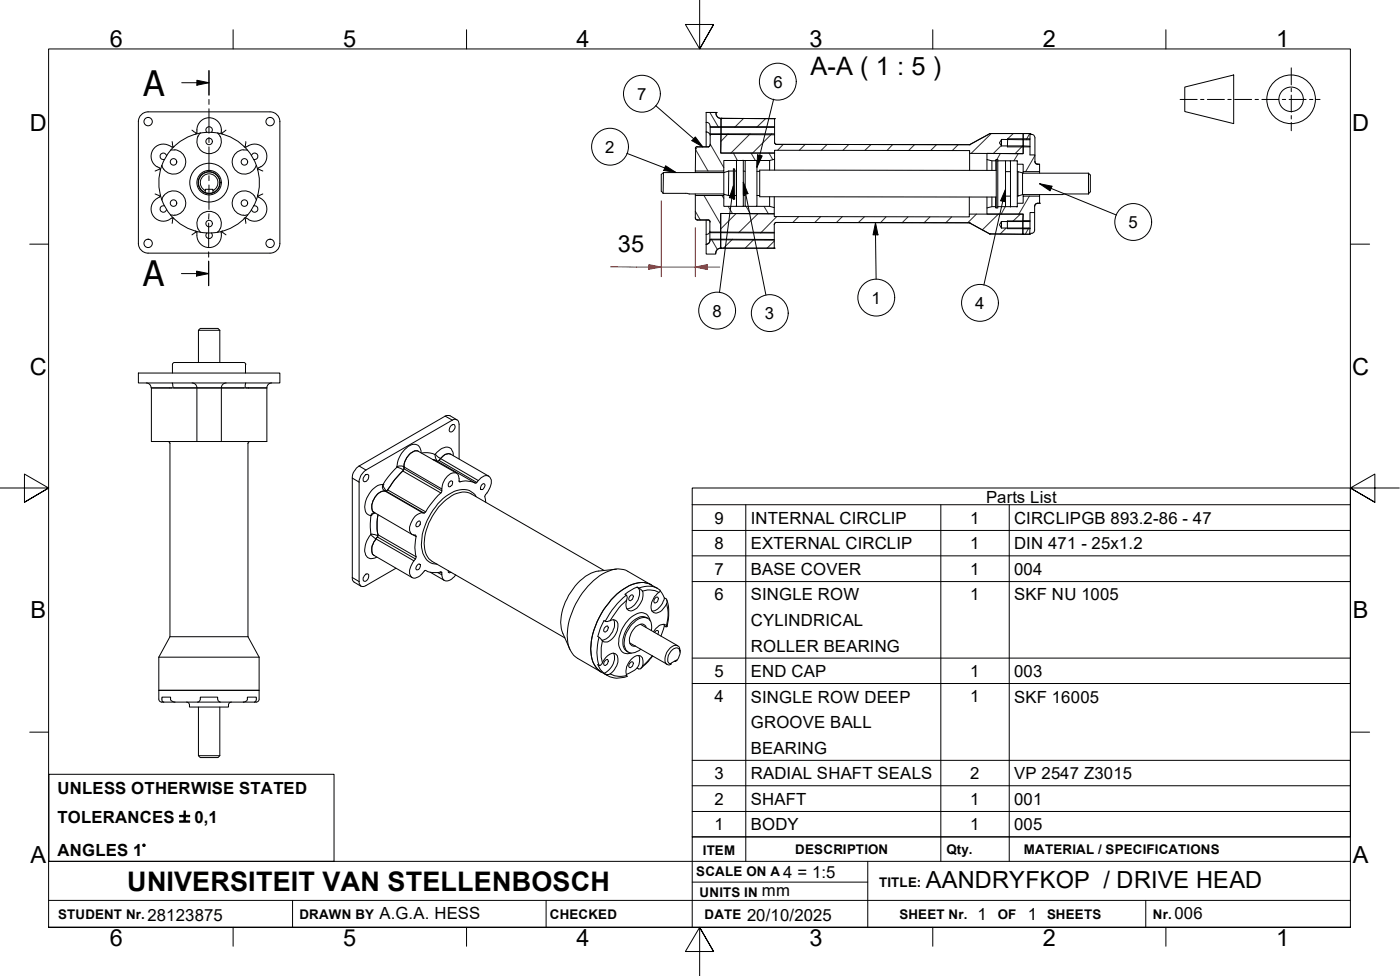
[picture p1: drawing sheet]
<svg xmlns="http://www.w3.org/2000/svg" width="287mm" height="200mm" viewBox="0 0 287 200" stroke-linecap="round" stroke-linejoin="round" font-family="sans-serif">
<!-- layer: Hatch -->
<g fill="none" stroke="#1e1e47" stroke-width=".21">
<path d="M142.7 30.7l2.5 4.4M145.6 23.1l1.8 3M145.7 29.5l2.8 4.9M148 24.3l-.1 .1M149.4 27.4l-1.5 1.6M150.4 31.4l.9 1.5M152.5 24.3l-1.8 1.8M153.9 27.4l-4 4M154.1 31.4l.8 1.5M157 24.3l-1.8 1.8M157.7 31.4l.8 1.3M158.3 27.4l-3.9 4"/>
<path d="M160.7 29.6l-1.2 1.2M165.2 29.6l-1.2 1.2M169.7 29.6l-1.2 1.2M174.1 29.6l-1.2 1.2M178.6 29.7l-1.2 1.1M183.1 29.7l-1.2 1.2M187.6 29.7l-1.2 1.2M192.1 29.7l-1.2 1.2M196.5 29.7l-1.2 1.2M203.3 27.4l-4.1 4M205.2 31.5l-.7 1.2M205.4 29.8l-1.7 1.7"/>
<path d="M207.8 27.4l-1.2 1.2M208.9 31.5l-.9 1.5M209.7 29.9l-1.5 1.6M211.2 27.4l-.7 1.2M212.3 31.9l-1.9 3.3M142.6 43.3l1 1.8M144.4 40.1l3.4 5.9M145.9 49l1.2 2.1M148.1 40.1l.4 .5M149.4 42.3l.8 1.5M150.2 49l-1.8 1.9M151 43.8l-3.2 3.1"/>
<path d="M153 42.3l.9 1.5M154.7 49l-1.9 1.9M155.4 43.8l-3.9 3.9M156.7 42.3l.9 1.5M158.8 49.4l-1.4 1.5M159.3 44.4l-3.3 3.4M163.8 44.4l-1.2 1.2M168.3 44.4l-1.2 1.2M172.8 44.4l-1.2 1.2M177.3 44.4l-1.2 1.2M181.7 44.4l-1.1 1.3M186.2 44.4l-1.2 1.3"/>
<path d="M190.8 44.4l-1.3 1.3M195.2 44.4l-1.2 1.3M200.3 43.9l-1.8 1.8M204.8 43.9l-3.3 3.2M206.2 42.4l-.8 1.5M206.4 46.7l-1.2 1.2M209.3 43.9l-1.6 1.5M209.8 47.8l-.1 .2M211 46.7l-.7 1.3M211.1 40.2l-2.1 3.7"/>
</g>
<!-- layer: Visible Edges(ISO) -->
<g fill="none" stroke="#000" stroke-width=".21">
<path d="M28.4 24.9v25a2 2 0 0 0 2 2M30.4 22.9h25a2 2 0 0 1 2 2M30.4 22.9a2 2 0 0 0-2 2M31.8 39.8l1.1 .4M32.3 34.2l.4 .2M32.7 34.4l.2 .5M32.9 39.9l-.2 .5M32.9 34.6l-1.1 .5M33.2 33.9l.4 .8M34.2 31.9a.67 .67 0 0 0-.9-.5 .67 .67 0 0 0-.4 .8 .67 .67 0 0 0 .8 .5M34.8 29.9a2.51 2.51 0 0 0-3.5 .9 2.51 2.51 0 0 0 .9 3.4M34.8 29.8l.6 .4 .3-.2"/>
<path d="M35 30.8a10.3 10.3 0 0 1 17.6 3.1 10.3 10.3 0 0 1-11.5 13.7M35 30.8a10.3 10.3 0 0 0 6.1 16.8M35.3 29l.1 1.2M35.8 30.7a2.51 2.51 0 0 1 2 3.7 2.51 2.51 0 0 1-4.2 .2M35.9 30.7l-.9 .1M39.4 26.7l.9 .7M40.4 27.1l-.3 .4M40.4 27.1a2.55 2.55 0 0 1 2.5-3 2.55 2.55 0 0 1 2.5 3M40.6 28a2.51 2.51 0 0 0 2.3 3.5 2.51 2.51 0 0 0 2.3-3.5M41.1 27.2l-.5 .8M42.1 38.8h1.6v.6l-.6 .2-1-.1zM42.5 27.1a.67 .67 0 0 1-.1-.9 .67 .67 0 0 1 1 0 .67 .67 0 0 1-.1 .9"/>
<path d="M43.7 39.5a2.19 2.19 0 0 0 .9-3.4 2.19 2.19 0 0 0-3.5 0 2.19 2.19 0 0 0 1 3.4M43.7 39a1.81 1.81 0 0 0 .6-2.7 1.81 1.81 0 0 0-2.8 0 1.81 1.81 0 0 0 .6 2.8M44.6 27.2l.5 .8M45.3 27.1l.3 .4M46.4 26.7l-.9 .7M49.9 30.7a2.51 2.51 0 0 0-1.9 3.7 2.51 2.51 0 0 0 4.2 .2M49.9 30.7l.8 .1M50 30l.5 .1M50.4 29l-.1 1.2M50.5 30.1a2.53 2.53 0 0 1 3.7 .5 2.53 2.53 0 0 1-.7 3.6M51.6 31.9a.67 .67 0 0 1 .8-.5 .67 .67 0 0 1 .5 .8 .67 .67 0 0 1-.9 .5M52.6 33.9l-.4 .8"/>
<path d="M52.8 39.9l.1 .4a2.6 2.6 0 0 1 1.8 2.6 2.6 2.6 0 0 1-2.1 2.4l-1.1-.1-.5-.2M52.9 34.6l1 .5M53.5 34.2l-.6 .3-.1 .4M53.9 39.8l-1 .4M57.4 24.9v25a2 2 0 0 1-2 2h-25M136 39.6l12.5 .2M136.1 35.4l-.5 .4v3.4l.4 .4M136.1 35.4l-.1 4.2M142.6 35.1v.3M142.6 39.8v.3M142.7 30.5h.1M143 30l-.3 .2-.1 .2"/>
<path d="M144.8 23.1h.1M144.8 23.1h2.1M144.8 25.1v5M144.9 27.1h-.1a.91 .91 0 0 1 .9 .6M145.3 30.1l.2-.1 .2-.3v-2.3h2.2l-.1 4h11.1v1.2l-1 .3h-9.4v2.2h-5.9l.1-4.6M145.3 30.1h-2.4l-.2 .1v.3M145.7 29.7l-.2 .3-.2 .1M145.7 26.1v1.3M146.9 23.3a.98 .98 0 0 0 1 1M146.9 23.3v-.2h-2.1v2M146.9 23.1h.1M147.9 24.3h11v1.8h-11z"/>
<path d="M147.9 24.3h.1M147.9 24.3v1.8h-2.2v-.3a.74 .74 0 0 0-.9-.7M147.9 24.3h11M147.9 26.1v1.3M148.5 35.1v.3h-12.4M148.5 39.8v.3M149.5 35.1l-1 .3v4.4l.9 .3M149.5 35.1l-.1 5M149.5 35.1h.9M150.7 35.1h.4M151.1 33v9.2M151.1 32.8l-.1 .1"/>
<path d="M152.4 32.8l.1 .1M152.5 33l-.1 9.3M152.5 35.1h.3M152.8 33v9.2M153 32.9l-.1 .1M155.2 32.9l.1 .1M155.3 35.1h.5M155.3 33v9.2M157.9 32.9v2M158.9 24.3h.1M158.9 26.1v1.3M158.9 32.6v2.3"/>
<path d="M158.9 29.2l.2 .3 .2 .1M159.3 29.6l-.4-.3v-1.9h-11l-.1 4h11.1v-.6l40 .1v.5l11 .1v-1.6h-4.5M159.3 29.6l39.6 .1M198.9 29.7h.1M198.9 31.4v3.5M202.4 32.7v2.2M203.1 27.4l-4.2 2.3M203.1 27.4h.1M203.1 27.4h6.8M203.5 33v1.9M204.3 33v1.9M204.3 34.9h-48.5v5.4l48.5 .1"/>
<path d="M204.3 32.7v9.9M204.7 33h4v9.3M204.7 33v.1M205.4 28.6l-.4 .6 .4 .7M205.4 28.6v1.3M206.2 35.2h1.1M206.2 33.1v9.2M206.7 28.4l-.1 1.7M207.3 33v9.3M207.3 33l-.1 .1M208.6 33l.1 .1M208.7 33.7h1.2v1.5h3.3v-1.5h-.3"/>
<path d="M208.7 35.2h.1M208.8 35.2l.9 .2v4.5l-.9 .3zM209.7 35.5h13.6M209.9 27.4v1.2h-4.5M209.9 27.4h.1M209.9 27.4h1.4v1.2h-1.4zM209.9 27.4h1.4M209.9 28.6v1.3M209.9 35.2v.3M209.9 39.9v.3M211.3 27.4h.1M211.3 27.6a.74 .74 0 0 1 1 .7v3.5"/>
<path d="M211.3 28.6v1.4M212.3 33.1a.6 .6 0 0 0 .6 .6M212.3 33.1v-1.3h-1v-1.8l-1.4-.1v1.6l-7.5-.1v1.3l1.1 .3h.8v-.3h.4v9.9h-.5v-.2h-.7l-1.1 .2v1.3h7.5l-.1 1.5h1.5v-1.8h.9v-1.3a.65 .65 0 0 1 .7-.6M212.3 33.1a.48 .48 0 0 0 .6 .6M212.9 33.7h.3M213.2 35.2v.3M213.2 39.9v.3M223.3 35.5l.3 .4v3.4l-.3 .5M223.3 39.8l-13.6 .1M223.3 35.5v4.3M32.7 40.4a2.54 2.54 0 0 0-1.5 3.4 2.54 2.54 0 0 0 3.6 1.2M33.6 40.2a2.51 2.51 0 0 1 4.2 .2 2.51 2.51 0 0 1-2 3.7"/>
<path d="M33.6 40.1l-.4 .9M33.7 42.2a.67 .67 0 0 0-.8 .4 .67 .67 0 0 0 .4 .9 .67 .67 0 0 0 .9-.6M35 44l.9 .1M35.4 44.7l-.1 1.1M35.7 44.8l-.3-.2-.6 .4M40.1 47.3l.3 .4M40.3 47.4l-.9 .7M40.4 48.2a2.51 2.51 0 0 0 2.5 2.5 2.51 2.51 0 0 0 2.5-2.5M40.4 47.7v.5M40.6 46.9l.5 .7M40.6 46.8a2.51 2.51 0 0 1 2.3-3.5 2.51 2.51 0 0 1 2.3 3.5M42.5 47.7a.67 .67 0 0 0-.1 1 .67 .67 0 0 0 1 0 .67 .67 0 0 0-.1-1"/>
<path d="M45.1 46.9l-.5 .7M45.4 47.7v.5M45.5 47.4l.9 .7M45.6 47.3l-.3 .4M50.3 44.7l.1 1.1M50.5 44.7l-.5 .1M50.5 44.7l.5 .3M50.7 44l-.8 .1M52 42.2a.67 .67 0 0 1 .9 .4 .67 .67 0 0 1-.5 .9 .67 .67 0 0 1-.8-.6M52.2 40.2a2.51 2.51 0 0 0-4.2 .2 2.51 2.51 0 0 0 1.9 3.7M52.2 40.1l.4 .9M142.6 40.1h5.9v2.2h9.4l.9 .2v1.3h-11v3.9h-2.2v-2.4l-.2-.2h-2.3l-.4-.3z"/>
<path d="M142.6 44.7l.2 .3 .2 .1M144.8 50.1v2h2a1.07 1.07 0 0 1 1-1.2M144.8 48.1v2M144.8 45.1v3M145.3 45.1l.3 .2 .1 .2M145.6 49.3v-.3h2.2v1.9M145.6 49.3l-.1 .4-.7 .4M145.6 49.3a.67 .67 0 0 1-.8 .7M145.6 47.4a.76 .76 0 0 1-.8 .7M145.6 47.7v1.3M147.8 50.9a.98 .98 0 0 0-1 .9M147.8 49l11 .1v1.8h-11z"/>
<path d="M147.8 50.9h.1M147.8 50.9h11M147.8 47.7v1.3M149.4 40.1h1.3v.7h-.3v-6.2h.3v5.5h.4M151 42.2l.1 .1M152.5 40.1h.3M152.8 42.2l.1 .1M155.2 42.2l-.1 .1M155.3 40.1h.5M157.9 40.3v2M158.8 50.9h.1M158.8 40.3v2.2"/>
<path d="M158.8 47.8v1.3M159.2 45.6l-.3 .2-.1 .2M198.8 45.7l-39.7-.1-.3 .4M198.8 45.7l4.2 2.2M198.8 45.7h.1M198.8 40.4v3.5M202.4 40.4v2.2M203 47.9h.1M203 47.9l6.8 .1M203.5 40.4v2M204.2 40.4v2M204.7 42.3v.1"/>
<path d="M205.4 46.7h4.4v1.3l-6.8-.1M205.4 45.4a.77 .77 0 0 0 0 1.3M205.4 45.4h4.4l.1-1.5h-11.1v.5h-40v-.6h-11v3.9l11 .1v-1.8M205.4 45.4v1.3M206.2 42.3v.1M206.2 40.2h1.1M206.6 45.3v1.6M207.2 42.3l.1 .1M208.7 42.3l-.1 .1M208.7 41.7h1.2v-1.5h3.3v1.5h-.3M208.7 42.3l-4 .1M208.7 40.2h.1"/>
<path d="M209.8 48h.1M209.8 46.7h1.5l-.1 1.3h-1.4zM209.8 45.4v1.3M209.8 48h1.4M211.2 48h.1M211.3 45.4v1.3M212.2 43.6v3.5a.66 .66 0 0 1-.6 .7h-.4M212.8 41.7a.6 .6 0 0 0-.6 .6M212.9 41.7h.3M213.2 41.7h.1M28.4 76.5h29v2h-29zM30 78.5a.98 .98 0 0 1 1 1"/>
<path d="M31.1 79.5h4.1M31.1 79.5v11h23.6v-11M31.1 79.5h23.6M35.3 78.5l.2 1M35.4 74.7v1.8M35.8 74.3h14.2l.2 .1 .2 .3M35.8 74.3l-.4 .2v.2M39.4 78.5a.98 .98 0 0 1 1 1v11M40.7 67.7l.4-.4h3.6l.4 .4M40.7 67.7h4.4M40.7 67.7v6.6M45.1 67.7v6.6"/>
<path d="M46.4 78.5a.98 .98 0 0 0-1 1v11M50.4 74.7v1.8M50.4 78.5l-.1 1M55.7 78.5a.98 .98 0 0 0-1 1M34.4 90.5l.4 .2 .1 .2M34.9 90.9v39.6M50.9 90.9v39.6M51.3 90.5l-.4 .2v.2M74.9 97.4a.48 .48 0 0 1 .7-.1 .48 .48 0 0 1 0 .7l-.3 .4a.46 .46 0 0 1-.6 .3 .46 .46 0 0 1-.2-.7zM78.5 99.3l.2 .5 .6 .8M81.4 95.8l1.4 .5M88.8 94.2l.9 .4"/>
<path d="M89.2 93.2l.2 .8 .3 .6M89.7 94.6l.2-.1a2.84 2.84 0 0 1 2.4-1.5l8 4.6M92.1 98.8l.5-.2a.7 .7 0 0 1 .1 .7 .7 .7 0 0 1-.7 .4l-.1-.5zM92.4 87.4l.2-.2a.48 .48 0 0 1 .7-.1 .48 .48 0 0 1 0 .7l-.5 .6-.5 .1-.2-.4zM93.7 97l-7.8-4.5a2.03 2.03 0 0 0-2.5 1.3l-.5 1.1-.2 1.5a21.6 21.6 0 0 0-3.4 4.2 2.91 2.91 0 0 0-2.9 2.5l-.1 1a.84 .84 0 0 0 .5 .9l7.7 4.5M93.7 86l-1.6-.8-.8 .1-17.6 10.2a3 3 0 0 0-1.4 2.5v20.4a.93 .93 0 0 0 .3 .9l1.4 .8M94.2 94v-7.1a.88 .88 0 0 0-.5-.8 .88 .88 0 0 0-.9 0l-17.7 10.2a3 3 0 0 0-1.4 2.5v20.4a.84 .84 0 0 0 .3 .9 .84 .84 0 0 0 1.1-.1l6.1-3.5M98.8 99.4l.5-.3a.7 .7 0 0 1 0 .8 .7 .7 0 0 1-.7 .4v-.4zM75.1 117.7l.1-.1a.7 .7 0 0 1 .5 .6 .7 .7 0 0 1-.4 .7 .47 .47 0 0 1-.7 .2 .47 .47 0 0 1-.1-.7zM76.1 109.5l1.4 .3M77 105.2l-.9 .5M77.5 105.5a11.5 11.5 0 0 0 0 4.4 3.9 3.9 0 0 0-1.1 3.6l8.1 4.9"/>
<path d="M85.7 106.9l.3-.2a.63 .63 0 0 1 .1 .9 .63 .63 0 0 1-.8 .2l.1-.5zM85.8 115.6h.2a.71 .71 0 0 1 .1 .8 .71 .71 0 0 1-.7 .4l-.1-.5zM88.3 117.3l2.8 1.6M88.6 115.1l27.3 15.6M91.9 117v.3l.3 .1 .3-.1M96.6 101.2l27.3 15.7M99.6 102.9l-.2-1.2a5.4 5.4 0 0 0 1.4-3.3 1.16 1.16 0 0 0-.9-1 1.16 1.16 0 0 0-1.2 .5l-1 1.1a7.1 7.1 0 0 0-3.5-.3 1.36 1.36 0 0 0-.9-1.8 3.1 3.1 0 0 0-2.6 2.9l-.1 .9a23.2 23.2 0 0 0-3.3 4.2l-.2 .2a2.74 2.74 0 0 0-2.8 2.2 1.56 1.56 0 0 0 .6 2.4h.4a15.9 15.9 0 0 0 0 4.5v.2a3.9 3.9 0 0 0-1.2 3.5l.2 .2a1.32 1.32 0 0 0 2.1-.3l.8-.9a5.7 5.7 0 0 0 3.4 .4 1.48 1.48 0 0 0 .8 1.8l.6-.1 .6-.3 .9-.9M126.4 116.6l-3.6 .4a8.2 8.2 0 0 0-5.7 4.3 10.1 10.1 0 0 0-1.8 8l1.6 3.8M133.6 119.9a5.4 5.4 0 0 0-5.8 .9 15.9 15.9 0 0 0-6.6 12.9 4.8 4.8 0 0 0 2.1 4M133.6 119.9l-4.8-2.8a4.5 4.5 0 0 0-4.5 .2 15.7 15.7 0 0 0-7.9 13.6 4.8 4.8 0 0 0 2.1 4l4.8 2.8M133.6 119.9l1.3 .7 .5 .5a4 4 0 0 0-1.7 4.1l.2 .1a1.47 1.47 0 0 0 2.1-.5 1.67 1.67 0 0 0 .7-1.9l-.4-.3M32.6 134.7v6.8h20.5v-6.8"/>
<path d="M32.6 134.7h20.5M34.9 130.5h16M34.9 130.5l-2.3 4.2M50.9 130.5l2.2 4.2M122.6 136.2a.56 .56 0 0 0 .6 .1 .56 .56 0 0 0 .4-.5 2.74 2.74 0 0 1 2.4-1.9 1.79 1.79 0 0 1 .5 2.6 2.62 2.62 0 0 1-1.8 1.7h-.2a2.58 2.58 0 0 1-1.9-2zM123.9 127.2a1.39 1.39 0 0 0 1.6-.1 1.06 1.06 0 0 1 1 .3 1.06 1.06 0 0 1 .2 1.1 3.4 3.4 0 0 1-2.4 3.1l-.5-.1-1.2-1.1 .5-1.6zM124 135.6l.6-.5a.77 .77 0 0 1-.6 1.2l-.2-.2zM124 128.7l.6-.4a.77 .77 0 0 1-.6 1.2l-.2-.2zM125.9 127a3.3 3.3 0 0 1-2.5 4.2M125.9 133.9a3.4 3.4 0 0 1-2 4.1M128.2 121.8l1.8-1.2 .7-.3 .5 .3a1.31 1.31 0 0 1 .6 1.9 3.5 3.5 0 0 1-2.4 2.7 1.23 1.23 0 0 1-.9-1.8 1.34 1.34 0 0 0 0-1.4zM128.6 133.5l.2 .2"/>
<path d="M129.1 122.3l.3-.3 .3-.1a.74 .74 0 0 1-.6 1.2l-.1-.2zM129.1 136l.3-.3 .3-.1a.74 .74 0 0 1-.6 1.2l-.1-.2zM129.2 131.8l7.6 4.3M130.7 136.9l.3 .2a1.03 1.03 0 0 0 .9-1.3 1.11 1.11 0 0 0-.5-1.4 1.11 1.11 0 0 0-1.4 .3 3.3 3.3 0 0 0-1.3 3.9 4.5 4.5 0 0 1-4.1-.2l-1.3-.7M130.7 136.9l-.5 .5-1.7 .8M130.7 120.3a2.13 2.13 0 0 1 .2 2.6 3.1 3.1 0 0 1-2.3 1.9M131 134.4a2.6 2.6 0 0 1-.3 2.5M131.4 128l7.6 4.3M132.5 128.6a1.04 1.04 0 0 0-.8-.7 1.04 1.04 0 0 0-1 .4 3.6 3.6 0 0 0-1.5 3.7l.4 .3 .8 .1M132.6 126.6l.2 .1M133.6 129.2a1.98 1.98 0 0 0-1-2.6 3 3 0 0 0-2.9 1.3 5.3 5.3 0 0 0-1.6 4.7 1.55 1.55 0 0 0 2.5 .9l.8-.5M133.9 134.4l-.9 1.1-1.6 1.5"/>
<path d="M134.2 122.7l.4-.3h.3a.79 .79 0 0 1-.7 1.2l-.1-.3zM134.2 129.6l.5-.4 .3 .1-.1 .7M135.4 121.1l.9 1.5M136.1 128l.2 .3M136.3 128.3l.5 .2a.61 .61 0 0 0-.4-.6 .61 .61 0 0 0-.6 .1l-.7 .3-1.1 1.2M136.3 128.3l-.7 2.1M136.3 122.6a3.2 3.2 0 0 1-2.6 2.6M136.8 122.9a10.7 10.7 0 0 1 0 5.5M138.8 135.4v-.1l-1.1 .6v.2M139.5 133.7v-.4a1.01 1.01 0 0 0-.6-1 1.01 1.01 0 0 0-1.2 .3 3.1 3.1 0 0 0-1.2 3.2 .7 .7 0 0 0 1.2 .3 .94 .94 0 0 1-.7-1.5 2.27 2.27 0 0 1 1.9-1.8 1.4 1.4 0 0 1 .3 2l-.2 .3a.56 .56 0 0 1-.7 .4M33.1 143.9h19.4a.6 .6 0 0 0 .6-.6v-1.8h-20.5v1.8a.6 .6 0 0 0 .6 .6M33.6 143.9a.48 .48 0 0 1-.4-.6v-.4h1.8a.81 .81 0 0 0 .9 1"/>
<path d="M38.3 143.9a.6 .6 0 0 1 .6 .6M38.9 144.5v.4h8v-.4M40.6 143.9l.4-.3 .1-.7h3.5l.1 .6 .4 .4M40.7 154.9l.4 .4h3.6l.4-.4M40.7 154.9h4.4M40.7 144.9v10M45.1 144.9v10M47.5 143.9a.6 .6 0 0 0-.6 .6M49.9 143.9a.8 .8 0 0 0 .8-1h1.9l-.1 .7-.3 .3"/>
<circle cx="30.4" cy="24.9" r=".86"/>
<circle cx="35.6" cy="33.2" r=".67"/>
<circle cx="42.9" cy="37.4" r="4"/>
<circle cx="42.9" cy="37.4" r="2.25"/>
<circle cx="42.9" cy="37.4" r="2.51"/>
<circle cx="42.9" cy="29" r=".67"/>
<circle cx="50.1" cy="33.2" r=".67"/>
<circle cx="55.4" cy="24.9" r=".86"/>
<circle cx="30.4" cy="49.9" r=".86"/>
<circle cx="35.6" cy="41.6" r=".67"/>
<circle cx="42.9" cy="45.8" r=".67"/>
<circle cx="50.1" cy="41.6" r=".67"/>
<circle cx="55.4" cy="49.9" r=".86"/>
</g>
<!-- layer: Threads(ISO) -->
<path d="M145.7 27.6h13.2M145.7 26h13.2M206.6 30.1h4.7M206.7 28.4h4.6M145.6 47.6h13.2M145.6 49.1l13.2 .1M206.6 46.9h3.2M206.6 45.3h4.7M211.3 46.9h-1.5h1.5" fill="none" stroke="#000" stroke-width=".21"/>
<!-- layer: Visible Tangent Edges(ISO) -->
<g fill="none" stroke="#000" stroke-width=".21">
<path d="M72.3 98l1.4 .8M73.7 95.5l1.4 .8M78.5 99.3h.1M81.4 95.7l.5-.2 .7 .1 8 4.6M81.4 95.7l-1.8 2-1.1 1.6M82.6 96.5l7.8 4.5M82.9 96.1l7.7 4.5M86.4 92.8a1.45 1.45 0 0 0-.7-1.6 1.45 1.45 0 0 0-1.6 .1 5.4 5.4 0 0 0-2.7 4.4M86.5 92.8h1.2l1.6 .3M89.3 93.1l.6 .6 8.2 4.8M89.3 93.1a2.65 2.65 0 0 1 3-1.3l.6 .8 .1 .8M89.7 94.6l7.8 4.4"/>
<path d="M90 94.4l7.8 4.5M91.3 85.3l1.5 .8M94.2 98.6l.2 .1M72.3 118.4l1.4 .8M76.1 105.7h.1M76.1 105.7l-.2 1.6 .2 2.2M76.8 105.1l-.5 .2-.2 .4M77.3 114.2a1.54 1.54 0 0 1-1.8 .1 1.54 1.54 0 0 1-.7-1.7l.4-1.8 .9-1.3 1 .9 7.8 4.5M77.4 110l7.8 4.6M77.5 109.6l7.8 4.5M79.2 100.6l7.8 4.6M79.5 100.4l7.8 4.5"/>
<path d="M84.8 109.6l.5 .4M86.7 105.1l-7.8-4.5-.4-.5v-.8a3.6 3.6 0 0 0-3 2.3 3.6 3.6 0 0 0-.3 3.7l.9 .4M89.8 117.3l.8 .5M90.3 117.2l.3 .2M96.6 101.2a4.7 4.7 0 0 0-5 1.2 11.8 11.8 0 0 0-4.5 10.2l.3 1.1a2.82 2.82 0 0 0 1.2 1.4M97.7 101.8a3.3 3.3 0 0 0-4.5-1.1 12 12 0 0 0-6.1 7.4 8.2 8.2 0 0 0-.1 5.8 2.81 2.81 0 0 0 2.7 1.7M122.9 130.6a9.3 9.3 0 0 0 0 5.7M123.6 131.3l-.3 1.4v2l.3 1.1M124.1 138.2l.5 .2M125.2 138.1l.8 .4 .9 .1 1.6-.2M128.5 122a17.1 17.1 0 0 0-4.4 5.3M128.5 123l-1.6 1.6-1.7 2.6"/>
<path d="M131 120.5l1.2-.3a4 4 0 0 1 2.7 .4M131.8 121.2l1.5-.3 1 .1 .8 .4M132.6 126.6a2.45 2.45 0 0 0-2.9 .8 5.5 5.5 0 0 0-1.7 5.3l.1 .3 .5 .5M133.3 127.2a1.99 1.99 0 0 0-1.3-1.6 1.99 1.99 0 0 0-2.1 .6 7 7 0 0 0-3 6.1 1.83 1.83 0 0 0 2.6 1.6M133.8 134.4l-2 2.1M136.7 123.8l.3 1.7-.3 2.7"/>
</g>
<!-- layer: Section View Lines(ISO) -->
<g fill="none" stroke="#000" stroke-width=".21">
<path d="M37.3 17h5.6M40.4 16.4l2.5 .6-2.5 .5zM42.9 14.5v5M42.9 20.4v1M42.9 22.3v5M42.9 28.2v1M42.9 30.1v5M42.9 36v1M42.9 37.9v5M37.2 56.1h5.6M40.3 55.6l2.5 .5-2.5 .5zM42.8 45.7v5"/>
<path d="M42.8 51.6v1.1M42.8 53.5v5M42.9 43.8l-.1 1.1"/>
</g>
<path d="M40.4 16.4l2.5 .6-2.5 .5zM40.3 55.6l2.5 .5-2.5 .5z" fill="#000"/>
<!-- layer: Symbols(ISO) -->
<g fill="none" stroke="#000" stroke-width=".21">
<path d="M128.6 31.4l10.1 4M134.5 21.7l9.6 8.4M136.5 34l2.2 1.4-2.6-.5zM142.6 28.1l1.5 2-2.2-1.3zM150.4 38.1l.2 2.6-1-.2zM150.4 38.1l-2.8 21.8M152.5 37.3l.9 2.4-.9 .2zM152.5 37.3l4.6 23.2M155.4 31.8l.9 .1-1 2.4zM158.7 20.3l-3.4 14M206.2 38.8v2.5l-1-.2zM206.2 38.8l-4.4 19.6"/>
<path d="M213.2 37.7l2.6 .5-.4 .9zM213.2 37.7l15.8 6.4M179.6 45.7l.5 2.4h-1zM179.6 45.7l.1 11.5M142 103.4v-3.4h135v3.4M142 103.4v68.1h135v-68.1M142 103.4h135M142 108.7h135M142 113.9h135M142 119.2h135M153 103.4v68.1M193 103.4v68.1"/>
<path d="M207 103.4v68.1M142 134.9h135M142 140.1h135M142 155.8h135M142 161h135M142 166.3h135"/>
<circle cx="131.7" cy="19.2" r="3.8"/>
<circle cx="159.5" cy="16.7" r="3.8"/>
<circle cx="125.1" cy="30.1" r="3.8"/>
<circle cx="232.4" cy="45.5" r="3.8"/>
<circle cx="147.1" cy="63.7" r="3.8"/>
<circle cx="157.9" cy="64.2" r="3.8"/>
<circle cx="179.7" cy="61" r="3.8"/>
<circle cx="201" cy="62.1" r="3.8"/>
</g>
<!-- layer: Border_0 -->
<g fill="none" stroke="#000" stroke-width=".21">
<path d="M47.8 6.1v3.9M95.7 6.1v3.9M143.5 0v10l-2.9-5h5.8l-2.9 5 2.9-5M191.3 6.1v3.9M239.1 6.1v3.9M6.1 50h3.9M277 50h3.9M0 100h10l-5-2.8v5.7l5-2.9-5 2.9M287 100h-10l5-2.8v5.7l-5-2.9 5 2.9M6.1 150.1h3.9M277 150.1h3.9M10 190.1v-180.1h267v180.1h-267h267"/>
<path d="M47.8 190.1v3.8M95.7 190.1v3.8M146.4 195l-2.9-4.9 2.9 4.9h-5.8l2.9-4.9v9.9M191.3 190.1v3.8M239.1 190.1v3.8"/>
</g>
<!-- layer: Sketch Geometry(ISO) -->
<path d="M10 176.5h267M153 171.5v5M178 176.5v13.6M193 171.5v5M207 171.5v5M277 171.5h-135v18.6M10 190.1h267M10 184.5h267M60 184.5v5.6M112 184.5v5.6M142 180.8h36M235 184.5v5.6" fill="none" stroke="#000" stroke-width=".21"/>
<!-- layer: Symbols(ISO) -->
<path d="M136.5 34l2.2 1.4-2.6-.5zM142.6 28.1l1.5 2-2.2-1.3zM152.5 37.3l.9 2.4-.9 .2zM155.4 31.8l.9 .1-1 2.4zM213.2 37.7l2.6 .5-.4 .9zM150.4 38.1l.2 2.6-1-.2zM179.6 45.7l.5 2.4h-1zM206.2 38.8v2.5l-1-.2z" fill="#000"/>
<!-- layer: Dimensions(ISO) -->
<path d="M133.1 54.7h2.5" fill="none" stroke="#f00" stroke-width=".21"/>
<path d="M133.1 54.2l2.5 .5-2.5 .5z" fill="#f00"/>
<path d="M133.1 54.2l2.5 .5-2.5 .5zM142.6 54.7h2.5" fill="none" stroke="#f00" stroke-width=".21"/>
<path d="M142.6 54.7l2.5-.5v1z" fill="#f00"/>
<path d="M125.2 54.7h7.9M135.6 54.7h7M135.6 41.1v15.6M142.6 54.7l2.5-.5v1zM142.6 46.7v10M145.1 54.7h2.5" fill="none" stroke="#f00" stroke-width=".21"/>
<!-- layer: Sketch Geometry(ISO) -->
<g fill="none" stroke="#000" stroke-width=".21">
<path d="M243 17.8l10-2.4v9.9l-10-2.4zM264.9 13.9v3.5M264.9 18.1v.7M264.9 19.5v3.5M242.1 20.4h3.5M246.3 20.4h.7M247.6 20.4h3.5M251.8 20.4h.7M253.2 20.4h3.5M257.4 20.4h.7M258.8 20.4h3.5M263 20.4h.7"/>
<path d="M264.4 20.4h3.5M264.9 23.7v.7M264.9 25.1v1.7M268.6 20.4h.7M270 20.4h.8M10 158.7h58.5v17.8h-58.5z"/>
<circle cx="264.8" cy="20.4" r="5"/>
<circle cx="264.8" cy="20.4" r="2.51"/>
</g>
<g font-size="7.2">
<text x="29.4" y="19.6">A</text>
<text x="29.3" y="58.7">A</text>
</g>
<text font-size="5.5" x="26.1" y="182.6">UNIVERSITEIT VAN STELLENBOSCH</text>
<text font-size="5.2" x="166.2" y="15.4">A-A ( 1 : 5 )</text>
<g font-size="4.8">
<text x="22.5" y="9.7">6</text>
<text x="70.4" y="9.7">5</text>
<text x="118.2" y="9.7">4</text>
<text x="166.1" y="9.7">3</text>
<text x="213.9" y="9.7">2</text>
<text x="261.7" y="9.7">1</text>
<text x="6.1" y="26.8">D</text>
<text x="277.4" y="26.8">D</text>
<text x="126.7" y="51.6">35</text>
<text x="6.1" y="76.8">C</text>
<text x="277.4" y="76.8">C</text>
<text x="6.2" y="126.7">B</text>
<text x="277.5" y="126.7">B</text>
<text x="6.2" y="176.8">A</text>
<text x="277.5" y="176.8">A</text>
<text x="189.9" y="182.1">AANDRYFKOP / DRIVE HEAD</text>
<text x="22.5" y="193.9">6</text>
<text x="70.4" y="193.9">5</text>
<text x="118.2" y="193.9">4</text>
<text x="166.1" y="193.9">3</text>
<text x="213.9" y="193.9">2</text>
<text x="261.7" y="193.9">1</text>
</g>
<g font-size="3.4">
<text x="158.6" y="18">6</text>
<text x="130.7" y="20.4">7</text>
<text x="124.1" y="31.3">2</text>
<text x="231.5" y="46.7">5</text>
<text x="146.1" y="64.9">8</text>
<text x="156.9" y="65.4">3</text>
<text x="178.8" y="62.2">1</text>
<text x="200" y="63.3">4</text>
<text x="146.6" y="107.3">9</text>
<text x="154" y="107.4">INTERNAL CIRCLIP</text>
<text x="199" y="107.3">1</text>
<text x="202.2" y="103">Parts List</text>
<text x="208" y="107.4">CIRCLIPGB 893.2-86 - 47</text>
<text x="146.6" y="112.6">8</text>
<text x="154" y="112.6">EXTERNAL CIRCLIP</text>
<text x="199" y="112.6">1</text>
<text x="208" y="112.6">DIN 471 - 25x1.2</text>
<text x="146.6" y="117.8">7</text>
<text x="154" y="117.8">BASE COVER</text>
<text x="199" y="117.8">1</text>
<text x="208" y="117.8">004</text>
<text x="146.6" y="123.1">6</text>
<text x="154" y="123.1">SINGLE ROW</text>
<text x="199" y="123.1">1</text>
<text x="208" y="123.1">SKF NU 1005</text>
<text x="154" y="128.3">CYLINDRICAL</text>
<text x="154" y="133.5">ROLLER BEARING</text>
<text x="146.6" y="138.7">5</text>
<text x="146.6" y="144">4</text>
<text x="154" y="138.7">END CAP</text>
<text x="199" y="138.7">1</text>
<text x="199" y="144">1</text>
<text x="208" y="138.7">003</text>
<text x="154" y="144">SINGLE ROW DEEP</text>
<text x="154" y="149.2">GROOVE BALL</text>
<text x="208" y="144">SKF 16005</text>
<text x="154" y="154.5">BEARING</text>
<text x="146.6" y="159.7">3</text>
<text x="154" y="159.7">RADIAL SHAFT SEALS</text>
<text x="199" y="159.7">2</text>
<text x="208" y="159.7">VP 2547 Z3015</text>
<text x="11.8" y="162.8">UNLESS OTHERWISE STATED</text>
<text x="146.6" y="164.9">2</text>
<text x="154" y="165">SHAFT</text>
<text x="199" y="164.9">1</text>
<text x="208" y="164.9">001</text>
<text x="11.8" y="168.6">TOLERANCES ±0,1</text>
<text x="146.6" y="170.2">1</text>
<text x="154" y="170.2">BODY</text>
<text x="199" y="170.2">1</text>
<text x="208" y="170.2">005</text>
<text x="11.8" y="175.4">ANGLES 1°</text>
<text x="160.7" y="180">4 = 1:5</text>
<text x="156.3" y="183.6">mm</text>
<text x="30.2" y="188.7">28123875</text>
<text x="77.9" y="188.4">A.G.A. HESS</text>
<text x="153.2" y="188.8">20/10/2025</text>
<text x="200.5" y="188.5">1</text>
<text x="210.8" y="188.5">1</text>
<text x="240.9" y="188.3">006</text>
</g>
<g font-size="2.7">
<text x="142.8" y="179.6">SCALE ON A</text>
<text x="144.1" y="175.1">ITEM</text>
<text x="163.1" y="175.1">DESCRIPTION</text>
<text x="194.1" y="175">Qty.</text>
<text x="210" y="175">MATERIAL / SPECIFICATIONS</text>
<text x="143.5" y="183.8">UNITS IN</text>
<text x="180.3" y="181.9">TITLE:</text>
<text x="11.9" y="188.4">STUDENT Nr.</text>
<text x="61.4" y="188.3">DRAWN BY</text>
<text x="112.8" y="188.3">CHECKED</text>
<text x="144.5" y="188.3">DATE</text>
<text x="184.5" y="188.3">SHEET Nr.</text>
<text x="204.7" y="188.3">OF</text>
<text x="214.8" y="188.3">SHEETS</text>
<text x="236.5" y="188.3">Nr.</text>
</g>
</svg>
